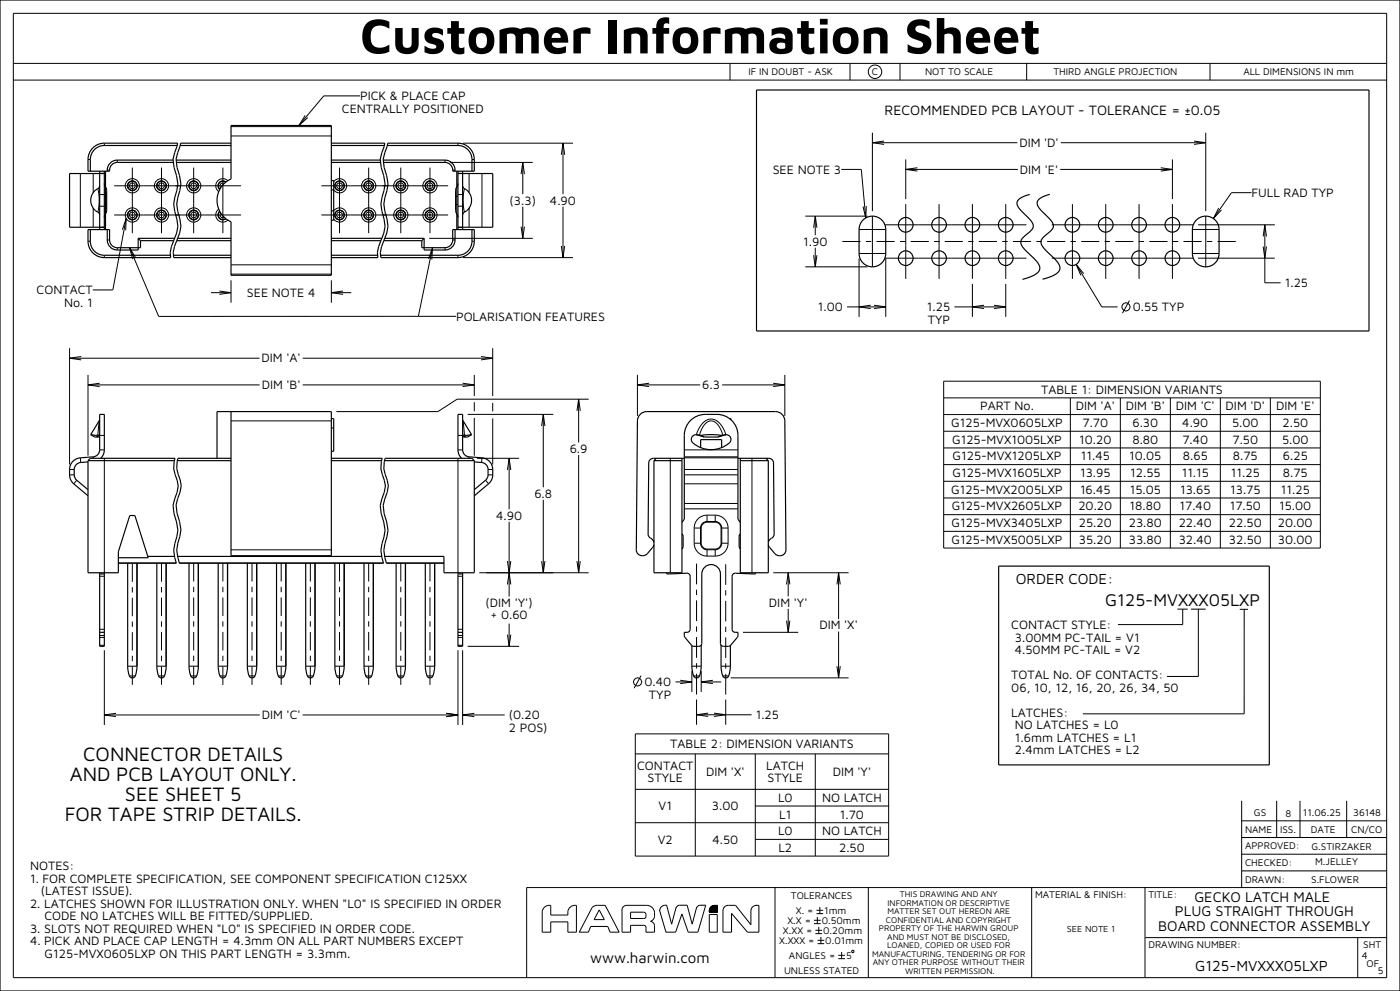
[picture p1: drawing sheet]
<svg xmlns="http://www.w3.org/2000/svg" width="420mm" height="297mm" viewBox="0 0 420 297" stroke-linecap="round" stroke-linejoin="round" font-family="sans-serif">
<g fill="none" stroke="#000" stroke-width=".3">
<path d="M4 4h412v289h-412zM4 19h412M219 19v5M255 19v5M270 19v5M308 19v5M363 19v5M4 24h412M69.3 37.9h30.1M91.5 34.6l-1.8 3 2.6-2.3M108 28.7h-10.9l-7.4 8.9M261.7 39.8v23.5"/>
<path d="M361.7 39.8v23.5M24.1 52v16.1M26.4 47.8h.7M28 52v5.7M29.3 56.5l.4 3.7-.4 3.4M31.3 42.9v.7M31.3 58.8h.7M31.7 56v8.1M32.2 51h.7M35.2 48v.7M38.3 55.3h.1M38.3 56v.1"/>
<path d="M38.4 56.2h.1M38.4 55.1v.1M38.4 56.2v.1M38.4 55.1h.1M38.4 56.3l.1 .1M38.5 56.3h.1M38.5 55h.1M38.5 56.4h.1M38.5 55l-.1 .1M39 54.4h.1M39 56.9h.1M39 54.5h.1"/>
<path d="M39 54.4v.1M39.1 54.4l-.1 .1M39.1 56.9h.1M39.1 54.4h.1M39.1 57h.1M39.2 54.4h-.1M39.3 54.3h.1M39.3 57v.1M40.1 57v.1M40.1 54.3h.1M40.2 54.4h.1M40.3 57h-.1"/>
<path d="M40.3 54.4h.1M40.3 57h.1M40.3 56.9h.1M40.4 56.9h.1M40.4 54.5h.1M40.4 54.4v.1M40.9 55h.1M40.9 56.4h.1M40.9 55l.1 .1M41 56.3l-.1 .1M41 55.1h.1M41 55.1v.1"/>
<path d="M41 56.2v.1M41 56.2h.1M41 56l.1 .1M41.1 55.3h-.1M47.1 55.3h.1M47.1 56v.1M47.1 56.2h.1M47.1 55.1v.1M47.1 56.2v.1M47.1 55.1h.1M47.2 56.3h.1M47.2 55.1h.1"/>
<path d="M47.2 56.3v.1M47.2 55h.1M47.2 56.4h.1M47.2 55v.1M47.7 54.4h.1M47.8 54.5h.1M47.8 56.9h-.1M47.8 56.9h.1M47.8 54.4h.1M47.8 54.4v.1M47.9 57h.1M47.9 54.4h.1"/>
<path d="M48 54.4h-.1M48 54.3h.1M48.1 57l-.1 .1M48.8 57l.1 .1M48.9 54.3h-.1M48.9 54.4h.1M49 57h-.1M49.1 54.4h.1M49.1 56.9h.1M49.1 54.4v.1M49.1 54.5h.1M49.2 56.9h.1"/>
<path d="M49.2 54.4l-.1 .1M49.7 56.4h.1M49.7 55h.1M49.7 55v.1M49.7 56.3v.1M49.7 55.1h.1M49.7 56.3h.1M49.8 55.1h.1M49.8 55.1v.1M49.8 56.2v.1M49.8 56.2h.1M49.8 56v.1"/>
<path d="M49.8 55.3h.1M56.7 55.3h.1M56.8 56l-.1 .1M56.8 56.2h.1M56.8 55.1v.1M56.8 56.2v.1M56.8 55.1h.1M56.9 56.3h.1M56.9 55.1h.1M56.9 55h.1M56.9 56.4h.1M56.9 55v.1"/>
<path d="M57.4 54.4h.1M57.4 54.4v.1M57.4 56.9h.1M57.5 54.4h.1M57.5 54.4l-.1 .1M57.5 57h.1M57.6 54.4h-.1M57.7 54.3h.1M57.7 57v.1M58.5 57v.1M58.5 54.3h.1M58.6 54.4h.1"/>
<path d="M58.7 57h-.1M58.7 54.4h.1M58.7 56.9h.1M58.7 54.4l.1 .1M58.8 54.4v.1M58.8 56.9h.1M58.8 56.9h-.1M58.8 54.4h.1M59.3 56.4h.1M59.3 55h.1M59.3 55l.1 .1M59.4 55.1h.1"/>
<path d="M59.4 56.3h.1M59.4 55.1v.1M59.4 56.2v.1M59.4 56.2h.1M59.5 56v.1M59.5 55.3h.1M65.5 55.3h.1M65.5 56v.1M65.5 56.2h.1M65.5 55.1v.1M65.5 56.2l.1 .1M65.6 55.1h-.1"/>
<path d="M65.6 56.3h.1M65.6 55.1h.1M65.6 55h.1M65.6 56.4h.1M65.6 55v.1M66.1 54.4h.1M66.2 54.5h.1M66.2 54.4v.1M66.2 54.4h.1M66.4 54.4h-.1M66.4 54.3h.1M67.3 54.3h-.1"/>
<path d="M67.3 54.4h.1M67.4 54.4h.1M67.5 54.4h.1M67.5 54.4v.1M67.6 54.4h.1M68.3 54.2a2.13 2.13 0 0 0-3.1 .1 2.13 2.13 0 0 0 .4 3.1M69.3 40.7h30.1M100.1 54.5a2.14 2.14 0 0 1 3.2-.4 2.14 2.14 0 0 1 0 3.2 2.14 2.14 0 0 1-3.2-.4M100.5 55.3h.1M100.5 56v.1M100.5 56.2h.1M100.5 55.1v.1"/>
<path d="M100.5 56.2l.1 .1M100.6 55.1h-.1M100.6 56.3h.1M100.6 55.1h.1M100.6 56.3v.1M100.6 55h.1M100.6 56.4h.1M100.6 55v.1M101.1 54.4h.1M101.2 54.5h.1M101.2 56.9h-.1M101.2 56.9h.1"/>
<path d="M101.2 54.4h.1M101.2 54.4v.1M101.3 57h.1M101.4 54.4h-.1M101.4 54.3h.1M101.5 57l-.1 .1M102.2 57l.1 .1M102.3 54.3h-.1M102.3 54.4h.1M102.4 57h-.1M102.4 54.4h.1M102.5 57h-.1"/>
<path d="M102.5 54.4h.1M102.5 56.9h.1M102.5 54.4v.1M102.5 54.5h.1M102.6 56.9h.1M102.6 54.4l-.1 .1M103.1 55h.1M103.1 56.4h.1M103.1 55v.1M103.1 56.3v.1M103.1 55.1h.1M103.1 56.3h.1"/>
<path d="M103.2 55.1v.1M103.2 56.2v.1M103.2 56v.1M103.2 55.3h.1M109.2 55.3h.1M109.3 56l-.1 .1M109.3 56.2h.1M109.3 55.1v.1M109.3 56.2v.1M109.3 55.1h.1M109.4 55.1h.1M109.4 56.3v.1"/>
<path d="M109.4 56.3h.1M109.4 55h.1M109.4 56.4h.1M109.4 55v.1M109.9 54.4h.1M109.9 54.4v.1M109.9 56.9h.1M110 54.4h.1M110 56.9h.1M110 57h.1M110.1 54.4h-.1M110.2 54.3h.1"/>
<path d="M110.2 57v.1M111 57v.1M111 54.3h.1M111.1 54.4h.1M111.2 57h-.1M111.2 54.4h.1M111.2 56.9h.1M111.2 54.4l.1 .1M111.3 54.4v.1M111.3 56.9h.1M111.3 56.9h-.1M111.3 54.4h.1"/>
<path d="M111.8 55h.1M111.8 56.4h.1M111.8 55l.1 .1M111.9 56.3l-.1 .1M111.9 55.1h.1M111.9 55.1v.1M111.9 56.2v.1M111.9 56.2h.1M112 56v.1M112 55.3h.1M118.9 55.3h.1M118.9 56v.1"/>
<path d="M118.9 56.2h.1M118.9 55.1v.1M118.9 56.2v.1M118.9 55.1h.1M119 56.3h.1M119 55.1h.1M119 56.3v.1M119 55h.1M119 56.4h.1M119 55v.1M119.5 54.4h.1M119.5 56.9h.1"/>
<path d="M119.6 54.5h.1M119.6 56.9h.1M119.6 54.4h.1M119.6 54.4v.1M119.6 57h.2M119.8 54.4h-.2M119.8 54.3h.1M119.9 57l-.1 .1M120.6 57l.1 .1M120.7 54.3h-.1M120.7 54.4h.1M120.8 57h-.1"/>
<path d="M120.8 54.4h.1M120.8 57h.1M120.9 54.4h.1M120.9 56.9h.1M120.9 54.4v.1M120.9 54.5h.1M121 54.4l-.1 .1M121.5 56.4h.1M121.5 55h.1M121.5 55v.1M121.5 55.1h.1M121.5 56.3h.1"/>
<path d="M121.6 55.1v.1M121.6 56.2l-.1 .1M121.6 56.2h.1M121.6 56v.1M121.6 55.3h.1M127.6 55.3h.1M127.6 56v.1M127.7 56.2h.1M127.7 55.1v.1M127.7 56.2v.1M127.7 55.1h.1M127.7 56.3h.1"/>
<path d="M127.7 56.3l.1 .1M127.8 56.3v.1M127.8 55h.1M127.8 56.4h.1M127.8 55l-.1 .1M128.3 54.4h.1M128.3 54.4v.1M128.3 56.9h.1M128.4 54.4l-.1 .1M128.4 56.9h.1M128.4 54.4h.1M128.4 57h.1"/>
<path d="M128.5 54.4h-.1M128.6 54.3h.1M128.6 57v.1M129.4 57v.1M129.4 54.3h.1M129.5 54.4h.1M129.6 57h-.1M129.6 54.4h.1M129.6 56.9h.1M129.6 54.4l.1 .1M129.7 54.5h.1M129.7 56.9h.1"/>
<path d="M129.7 56.9h-.1M129.7 54.4h.1M130.2 55h.1M130.2 56.4h.1M130.2 55v.1M130.2 56.3v.1M130.2 55.1h.1M130.2 56.3h.1M130.3 55.1h.1M130.3 55.1v.1M130.3 56.2v.1M130.3 56.2h.1"/>
<path d="M130.3 56l.1 .1M130.4 55.3h-.1M133.5 48v.7M135 48.7h24.8M135.8 51h.7M136.7 58.8h.7M137 56v8.1M137.4 42.9v.7M138.9 42.9h33M139.3 56.5l-.4 3.4 .4 3.7M140.7 52v5.7M141.6 47.8h.7"/>
<path d="M144.6 52v16.1M156.3 52.2l.5-3.5 .5 3.5M156.8 48.7v9.5M168.4 46.4l.5-3.5 .5 3.5M168.9 42.9v15.3M252.4 50.8h6l1.3 14.5M261.7 42.8h43.5M265.2 42.3l-3.5 .5 3.5 .5M271.7 47.8v11.9M271.7 50.8h33.7M275.2 50.3l-3.5 .5 3.5 .5M318.1 50.8h33.6"/>
<path d="M318.2 42.8h43.5M348.2 50.3l3.5 .5-3.5 .5M351.7 47.8v11.9M358.2 42.3l3.5 .5-3.5 .5M375.4 57.7h-6l-5.4 7.8M26.4 72.3h.7M28 62.4v5.7M31.3 76.5v.7M31.3 61.3h.7M32.2 71.9h.7M35.2 74.2v.7M36.7 68.8l1.1-3.3-.1 3.5"/>
<path d="M37.8 65.5l-3.9 21.4h-6M38.3 64v.1M38.3 64.8h.1M38.4 64.9v.1M38.4 65h.1M38.4 63.8v.2M38.4 65.1h.1M38.4 63.8h.1M38.5 65.1h.1M38.5 63.7h.1M38.5 65.1v.1M38.5 63.7l-.1 .1"/>
<path d="M38.9 74.2l8.7 20.6h89.2M39 63.2h.1M39 65.7h.1M39.1 63.2h-.1M39.1 65.7h.1M39.1 63.2h.1M39.2 63.1h-.1M39.3 63.1h.1M39.3 65.8h.1M40.1 65.8h.1M40.1 63.1h.1M40.2 63.1h.1"/>
<path d="M40.3 63.1h.1M40.3 65.7h-.1M40.3 63.2h.1M40.3 65.7h.1M40.4 63.2h.1M40.4 65.7h.1M40.4 65.7h-.1M40.7 77.3l-1.8-3.1 .9 3.4M40.9 65.1v.1M40.9 63.7l.1 .1M40.9 63.8h.1M40.9 63.7h.1"/>
<path d="M40.9 65.1h.1M41 63.8h.1M41 65.1h-.1M41 65.1h.1M41 63.8v.2M41 65h.1M41 64.9v.1M41 64.8h.1M41.1 64l-.1 .1M47.1 64v.1M47.1 64.8v.2M47.1 63.8v.2"/>
<path d="M47.2 65.1h.1M47.2 63.8h.1M47.2 63.7h.1M47.2 63.7v.1M47.2 65.1v.1M47.7 63.2h.1M47.8 63.2h.1M47.8 65.7h.1M47.8 65.7h-.1M47.9 65.7l.2 .1M47.9 63.1h.1M48 63.1h-.1"/>
<path d="M48 63.1h.1M48.9 63.1h-.1M48.9 63.1h.1M49 65.7l-.2 .1M49.1 63.2h.1M49.1 65.7h.1M49.2 65.7h.1M49.2 63.2h-.1M49.7 63.7v.1M49.7 65.1v.1M49.7 63.7h.1M49.7 65.1h.1"/>
<path d="M49.7 63.8h.1M49.8 63.8v.2M49.8 65h.1M49.8 64.8v.2M49.8 64v.1M56.7 64l.1 .1M56.8 64.8h-.1M56.8 64.9v.1M56.8 65h.1M56.8 63.8v.2M56.9 65.1h.1M56.9 63.8h.1"/>
<path d="M56.9 63.7h.1M56.9 65.1v.1M56.9 63.7v.1M57.4 63.2h.1M57.4 65.7h.1M57.5 63.2h.1M57.5 65.7h.1M57.5 63.2h-.1M57.5 63.1h.1M57.6 63.1h-.1M57.7 63.1h.1M57.7 65.8h.1"/>
<path d="M58.5 65.8h.1M58.5 63.1h.1M58.6 63.1h.1M58.7 65.7h-.1M58.7 63.2h.1M58.7 65.7h.1M58.8 63.2h.1M58.8 65.7h.1M58.8 65.7h-.1M59.3 65.1v.1M59.3 63.7l.1 .1M59.3 63.8h.1"/>
<path d="M59.3 63.7h.1M59.3 65.1h.1M59.4 63.8h.1M59.4 65.1h-.1M59.4 65.1h.1M59.4 63.8v.2M59.4 65h.1M59.4 64.9v.1M59.5 64.8h.1M59.5 64v.1M65.5 64v.1M65.5 64.8h.1"/>
<path d="M65.5 64.9v.1M65.5 65h.1M65.6 63.8l-.1 .2M65.6 65.1h.1M65.6 63.8h.1M65.6 63.7h.1M65.6 62.7a2.13 2.13 0 0 0-.4 3.1 2.13 2.13 0 0 0 3.1 .2M65.6 65.1v.1M65.6 63.7v.1M66.2 65.7h.1M66.2 65.7h-.1M66.3 65.7h.1"/>
<path d="M66.5 65.8h-.1M67.2 65.8h.1M67.5 65.7h-.2M67.5 65.7h.1M67.6 65.7h.1M69.3 79.4h30.1M100.1 63.2a2.14 2.14 0 0 1 3.2-.4 2.14 2.14 0 0 1 0 3.2 2.14 2.14 0 0 1-3.2-.3M100.5 64v.1M100.5 64.8h.1M100.5 64.9v.1M100.6 63.8l-.1 .2M100.6 65.1h.1"/>
<path d="M100.6 63.8h.1M100.6 63.7h.1M100.6 65.1v.1M100.6 63.7v.1M101.1 63.2h.1M101.2 63.2h.1M101.2 65.7h.1M101.2 65.7h-.1M101.3 65.7h.1M101.4 63.1h-.1M101.4 63.1h.1M101.5 65.8h-.1"/>
<path d="M102.3 63.1h-.1M102.3 63.1h.1M102.4 63.1h.1M102.5 65.7l-.3 .1M102.5 63.2h.1M102.5 65.7h.1M102.6 65.7h.1M102.6 63.2h-.1M103.1 63.7v.1M103.1 65.1v.1M103.1 63.7h.1M103.1 65.1h.1"/>
<path d="M103.1 63.8h.1M103.2 63.8v.2M103.2 64.8v.2M103.2 64v.1M109.2 64l.1 .1M109.3 64.8h-.1M109.3 64.9v.1M109.3 65h.1M109.3 63.8v.2M109.4 65.1h.1M109.4 63.8h.1M109.4 63.7h.1"/>
<path d="M109.4 65.1v.1M109.4 63.7v.1M109.9 63.2h.1M109.9 65.7h.1M110 63.2h.1M110 65.7h.1M110 63.2h-.1M110 63.1h.1M110.1 63.1h-.1M110.2 63.1h.1M110.2 65.8h.1M111 65.8h.1"/>
<path d="M111 63.1h.1M111.1 63.1h.1M111.2 65.7h-.1M111.2 63.2h.1M111.2 65.7h.1M111.3 63.2h.1M111.3 65.7h.1M111.3 65.7h-.1M111.8 65.1v.1M111.8 63.7l.1 .1M111.8 63.8h.1M111.8 63.7h.1"/>
<path d="M111.8 65.1h.1M111.9 63.8h.1M111.9 65.1h-.1M111.9 65.1h.1M111.9 63.8v.2M111.9 65h.1M111.9 64.9v.1M112 64.8h.1M112 64v.1M118.9 64v.1M118.9 64.8h.1M118.9 64.9v.1"/>
<path d="M118.9 65h.1M119 65.1h.1M119 63.7h.1M119 65.1v.1M119 63.7l-.1 .3M119.5 63.2h.1M119.6 65.7h.1M119.6 63.2h.1M119.6 65.7h.2M119.8 63.1h-.2M119.8 63.1h.1M119.9 65.8h-.1"/>
<path d="M120.7 63.1h-.1M120.7 63.1h.1M120.8 63.1h.1M120.9 63.2h.1M120.9 65.7l-.3 .1M120.9 65.7h.1M121 63.2h-.1M121.5 65.1v.1M121.5 63.7v.1M121.5 63.8h.1M121.5 63.7h.1M121.5 65.1h.1"/>
<path d="M121.5 63.8l.1 .2M121.6 65h-.1M121.6 64.8v.2M121.6 64v.1M127.6 64v.1M127.6 64.8l.1 .2M127.7 65h.1M127.7 63.8v.2M127.7 65.1h.1M127.7 63.8h.1M127.8 65.1h.1M127.8 63.7h.1"/>
<path d="M127.8 65.1v.1M127.8 63.7v.1M127.8 63.7l-.1 .1M128.3 63.2h.1M128.3 65.7h.1M128.4 65.7l.2 .1M128.4 63.2h-.1M128.4 63.1h.1M128.5 63.1h-.1M128.6 77.6l1.2-3.4-.3 3.6M128.6 63.1h.1M128.7 71.4h31.1"/>
<path d="M129.4 65.8h.1M129.4 63.1h.1M129.5 63.1h.1M129.6 65.7h-.1M129.6 63.2h.1M129.6 65.7h.1M129.7 63.2h.1M129.7 65.7h.1M129.7 65.7h-.1M129.8 74.2l-4.3 20.6M130.2 65.1v.1M130.2 63.7v.1"/>
<path d="M130.2 63.8h.1M130.2 63.7h.1M130.2 65.1h.1M130.3 63.8v.2M130.3 65h.1M130.3 64.9v.1M130.3 64.8h.1M130.4 64l-.1 .1M133.5 74.2v.7M135.8 71.9h.7M136.7 61.3h.7M137.4 76.5v.7"/>
<path d="M138.9 77.2h33M140.7 62.4v5.7M141.6 72.3h.7M156.3 67.9l.5 3.5 .5-3.5M156.8 61.9v9.5M168.4 73.7l.5 3.5 .5-3.5M168.9 61.9v15.3M241.6 80h18.6M241.6 64.8h18.6M244.1 68.3l.5-3.5 .5 3.5M244.1 76.5l.5 3.5 .5-3.5M244.6 64.8v5.7"/>
<path d="M244.6 74.2v5.8M257.7 77.5v17.5M259.9 61.8l-.2 3.5-.8-3.4M265.5 77.4h42.4M265.5 67.4h42.4M265.7 77.5v17.5M271.7 61.2v22.4M281.7 61.2v22.4M291.7 61.2v22.4M301.7 61.2v22.4M315.5 77.4h42.4M315.5 67.4h42.4"/>
<path d="M321.7 61.2v22.4M322.9 79.3l7.6 12.7h4.8M331.7 61.2v22.4M341.7 61.2v22.4M351.7 61.2v22.4M359.4 77.4h23M359.4 67.4h23M365.6 62.3l-1.6 3.2 2.4-2.6M378.9 70.9l.5-3.5 .5 3.5M378.9 73.9l.5 3.5 .5-3.5M379.4 67.4v17.4h4.8M63.3 87.7h6"/>
<path d="M65.8 87.2l3.5 .5-3.5 .5M69.3 82.2h30.1M69.3 84v6.7M99.4 87.7h6M99.4 84v6.7M102.9 87.2l-3.5 .5 3.5 .5M254.1 92h11.6M261.2 91.5l-3.5 .5 3.5 .5M262.2 91.5l3.5 .5-3.5 .5M286.3 92h15.4M291.7 85.1v9.9M295.2 91.5l-3.5 .5 3.5 .5"/>
<path d="M298.2 91.5l3.5 .5-3.5 .5M301.7 85.1v9.9M325.1 82l-2.2-2.7 1.3 3.2M338.8 90.1l-2.1 3.7M20.9 104.4v34.8M20.9 107.4h57M24.4 106.9l-3.5 .5 3.5 .5M26.4 112.4v24.2M26.4 115.4h51.5M29.9 114.9l-3.5 .5 3.5 .5M90.8 115.4h51.5M90.8 107.4h57"/>
<path d="M138.8 114.9l3.5 .5-3.5 .5M142.3 112.4v6.3M144.3 106.9l3.5 .5-3.5 .5M147.8 104.4v14.3M173.6 119.6v13M176.6 119.6h-39.5l-5.7 3.8h-30.5M191.2 115.4h18.8M191.2 112.4v12.2M194.7 114.9l-3.5 .5 3.5 .5M216.6 115.4h18.8M231.9 114.9l3.5 .5-3.5 .5M235.4 112.4v12.2"/>
<path d="M283.1 114.2h113v50h-113zM283.1 119.2h113M321.1 119.2v45M336.1 119.2v45M351.1 119.2v45M366.1 119.2v45M381.1 119.2v45M24.1 137.2l.1 1.4M28 136.9v.5M29.7 126.1l-.4 4.3M29.9 134.8h1.4M31.3 137.4v34.3"/>
<path d="M69.3 126.1h30.1M99.4 128.3h.7M137.4 134.8h1.4M137.4 137.4v34.3M138.9 126.1l.4 4.3M140.3 124.2h25.7M140.7 136.9v.5M142.3 120.5v2.8M142.3 125.2v11.4M143.1 137.4h12.6M144.6 137.2l-.1 1.4M147.8 120.7v2.6"/>
<path d="M147.8 125.4v13.8M152.7 137.4v15.2M162.5 127.7l.5-3.5 .5 3.5M163 124.2v21.8M173.1 123.1l.5-3.5 .5 3.5M173.6 136.4v35.3M201.1 137.4v34.3M205.3 134.8h16.1M205.3 137.2h16.1M205.3 136.9h16.1M208.9 130.3a5.8 5.8 0 0 1 4.2-4.7 4.8 4.8 0 0 1 4.4 3.8l.3 .9M209 130.3l.2 .1"/>
<path d="M209.8 130.4a5.1 5.1 0 0 1 3.2-4.2 3.5 3.5 0 0 1 3.4 2.8l.5 1.4M217.6 130.3l-.1 .1M225.6 137.4v34.3M283.1 124.2h113M283.1 129.2h113M283.1 134.2h113M283.1 139.2h113M20.9 142.3h1.4M20.9 140.7h1.4M23 143.9l-.9 1.1M145.7 143.9l.9 1.1M146.4 142.3h1.4"/>
<path d="M146.4 140.7h1.4M152.2 140.9l.5-3.5 .5 3.5M152.7 156.4v22.4M163 149.8v21.9M205.3 142.3h16.1M205.3 140.7h16.1M205.3 152.5h16.1M205.3 150.9h16.1M205.3 145h16.1M208.3 158.2v4.6M208.3 158.2h2.1M210.4 158.2v4.6"/>
<path d="M210.7 156.9l.4-.3a7 7 0 0 1 4-.2 1.96 1.96 0 0 1 1.4 1.8v4.6a1.96 1.96 0 0 1-1.9 2h-2.5a1.96 1.96 0 0 1-1.9-2v-4.6zM212.1 154.4a3.9 3.9 0 0 0-3.8 3.8M212.1 156.5a1.75 1.75 0 0 0-1.7 1.7M212.1 154.4v2.1M212.1 156.5h2.5M212.1 154.4h2.5M214.6 154.4a3.9 3.9 0 0 1 3.8 3.8M214.6 156.5a1.75 1.75 0 0 1 1.7 1.7M214.6 154.4v2.1M216.3 158.2v4.6M216.3 158.2h2.1M218.4 158.2v4.6"/>
<path d="M283.1 144.2h113M283.1 149.2h113M283.1 154.2h113M283.1 159.2h113M35.5 168.7h17.4M53.8 168.7h61.2M69.3 164.8h30.1M115.9 168.7h17.3M143.8 171.7h32.8M152.2 168.2l.5 3.5 .5-3.5M152.2 175.2l.5-3.5 .5 3.5M162.5 168.2l.5 3.5 .5-3.5"/>
<path d="M173.1 168.2l.5 3.5 .5-3.5M208.3 162.8a3.9 3.9 0 0 0 3.8 3.9M208.3 162.8h2.1M210.4 162.8a1.75 1.75 0 0 0 1.7 1.7M212.1 166.7h2.5M212.1 164.5v2.2M212.1 164.5h2.5M214.6 164.5v2.2M216.3 162.8a1.75 1.75 0 0 1-1.7 1.7M216.3 162.8h2.1M218.4 162.8a3.9 3.9 0 0 1-3.8 3.9M232 171.7h22.6"/>
<path d="M236 175.2l.5-3.5 .5 3.5M236.5 171.7v7M251.1 175.2l.5-3.5 .5 3.5M251.6 171.7v13.8M31.3 194.9v22.4M137.4 194.9v22.4M138.8 194.9v22.4M140.3 193.7h15.4M152.2 190.2l.5 3.5 .5-3.5M152.7 186.9v6.8M222.9 189.5h16.6M236 186l.5 3.5 .5-3.5"/>
<path d="M236.5 182.5v7M251.1 199.7l.5 3.5 .5-3.5M251.6 189.3v13.9M353.2 182.6h3.1M354.8 182.6v4.6h-19.4M357.3 182.6h4.4M359.5 182.6v20.1h-9.4M371.9 182.6h2.5M373.3 182.6l-.1 31.3h-48.3M31.3 214.3h46.6M34.8 213.8l-3.5 .5 3.5 .5M90.8 214.3h46.6"/>
<path d="M133.9 213.8l3.5 .5-3.5 .5M138.8 214.3h12.6M142.3 213.8l-3.5 .5 3.5 .5M190.6 219.9h76v36.7h-76zM192.3 202.5l-2.1 3.7M202.7 204.4h4.9M204.1 203.9l3.5 .5-3.5 .5M207.6 201.2v6.2M209 214.2h16.5M209 209.7v7.5M210.4 201.2v6.2M210.4 204.4h6"/>
<path d="M212.5 213.7l-3.5 .5 3.5 .5M213.9 203.9l-3.5 .5 3.5 .5M214.2 213.7l3.5 .5-3.5 .5M217.7 209.7v7.5M219.2 203.2h35.4M190.6 225.9h76M190.6 236.6h76M208.6 225.9v30.7M226.6 225.9v30.7M244.6 225.9v30.7M190.6 246.6h76M226.6 241.6h40"/>
<path d="M226.6 251.6h40M372.5 240v26M372.5 256h43.5M372.5 251h43.5M372.5 246h43.5M383 240v11M390 240v11M404 240v11M163.3 271.9l.9-.5 1-.1v2.9h5.2a2.3 2.3 0 0 1 2.5-2.9v8.1h-2.5v-3.1h-5.2v3.1h-2.5v-6.2zM177.6 272l1.3-.7h2.7l4.2 8.1h-2.8l-.7-1.7h-5.1l-.7 1.7h-2.7zM179.8 272.7l1.5 2.9h-3.1zM187 271.7l.8-.4h6.2a2.58 2.58 0 0 1 2.3 2 2.58 2.58 0 0 1-1.1 2.8l.6 .3 .5 .6 .1 2.4h-2.6v-1.7l-.6-.4h-4v2.1h-2.6v-6.7z"/>
<path d="M189.2 273.4l4.2 .1 .4 .4v.9l-.5 .4-4.1 .1zM202.8 272l-1.3 5-1.5-5.7-1.4 .3-.5 .6-.2 .8M209 272l-1.3 5-1.6-5.7h-2.3l-.6 .3-.4 .5M209 272.1l.6-.7 2.1-.1-2.3 8.1h-2.9l-1.9-5.5-1.9 5.5h-2.9l-1.9-6.5M212.8 274.1h2.4v5.3h-2.4zM212.8 273.4h2.4M213.6 271.6l-.6 .6M213.8 271.5l-.9 .9M214 271.4l-1.2 1.2M214.2 271.4l-1.4 1.3M214.3 271.3l-1.5 1.5M214.4 271.3l-1.6 1.7"/>
<path d="M214.5 271.3l-1.7 1.8M214.6 271.3l-1.8 1.9M214.7 271.3l-1.9 2M214.8 271.3a1.77 1.77 0 0 0-2 2.1M214.8 271.3h.4M214.8 271.3l-2 2.1M214.9 271.3l-2.1 2.1M215 271.3l-2.1 2.1M215.1 271.3l-2.1 2.1M215.2 271.3v2.1M215.2 271.3l-2.1 2.1M215.2 271.4l-2 2"/>
<path d="M215.2 271.5l-1.9 1.9M215.2 271.6l-1.8 1.8M215.2 271.7l-1.7 1.7M215.2 271.8l-1.6 1.6M215.2 272l-1.4 1.4M215.2 272.1l-1.3 1.3M215.2 272.2l-1.2 1.2M215.2 272.3l-1.1 1.1M215.2 272.4l-1 1M215.2 272.5l-.9 .9M215.2 272.6l-.8 .8M215.2 272.7l-.7 .7"/>
<path d="M215.2 272.8l-.6 .6M215.2 272.9l-.5 .5M215.2 273l-.4 .4M215.2 273.1l-.3 .3M215.2 273.2l-.2 .2M215.2 273.3l-.1 .1M226.8 271.3h.9v8.1h-3.5l-4.7-5.7v5.7h-2.6v-6.4a1.59 1.59 0 0 1 1.6-1.7h2.2l4.6 5.8v-4.1a1.69 1.69 0 0 1 1.7-1.7M232.5 266v27M244.2 275.8h2M244.2 276.8h2M244.6 278.8h2M244.6 279.8h2"/>
<path d="M244.9 272.8h2M244.9 273.8h2M245.2 274.8v2M245.6 277.8v2M245.9 271.8v2M260.5 266v27M309.5 266v27M343.5 266v27M372.5 261h43.5M416 266h-258v27M245.3 281.8h2M245.3 282.8h2"/>
<path d="M246.3 280.8v2M251.5 286.3h2M251.5 287.3h2M252.5 285.3v2M255.7 284.8l.5 .2-.2 .5-.5-.2zM343.6 281h72.4M407.3 281v12"/>
<circle cx="262.5" cy="21.5" r="2.02"/>
<circle cx="39.7" cy="55.7" r="2.14"/>
<circle cx="48.4" cy="55.7" r="2.14"/>
<circle cx="58.1" cy="55.7" r="2.14"/>
<circle cx="110.6" cy="55.7" r="2.14"/>
<circle cx="120.2" cy="55.7" r="2.14"/>
<circle cx="129" cy="55.7" r="2.14"/>
<circle cx="39.7" cy="64.4" r="2.14"/>
<circle cx="48.4" cy="64.4" r="2.14"/>
<circle cx="58.1" cy="64.4" r="2.14"/>
<circle cx="110.6" cy="64.4" r="2.14"/>
<circle cx="120.2" cy="64.4" r="2.14"/>
<circle cx="129" cy="64.4" r="2.14"/>
<circle cx="337.8" cy="92" r="1.23"/>
<circle cx="191.3" cy="204.4" r="1.23"/>
</g>
<g fill="none" stroke="#000" stroke-width=".35">
<path d="M0 0h420v297h-420zM227 27h183.7v72.2h-183.7zM24.1 52h-3.2v16.1h3.2M29.9 55.8l-.4 .7a4.1 4.1 0 0 0-2.3 3.8 4.1 4.1 0 0 0 2.5 3.6l.2 .5M29.9 51.3v.7M31.3 55l.4 1M31.3 51.3v.7h-3.3M31.6 51.3v4.7M31.7 56l.3 1.1v5.9l-.3 1.1M38.3 55.3h.1M38.3 56v.1M39.3 54.3h.1"/>
<path d="M39.4 57l-.1 .1M40 57l.1 .1M40.1 54.3h-.1M41.1 56v.1M41.1 55.3h.1M47.1 55.3h.1M47.1 56v.1M48.1 54.3h.1M48.1 57v.1M48.8 57v.1M48.8 54.3h.1M49.8 56v.1"/>
<path d="M49.8 55.3h.1M52 48h-16.8a3 3 0 0 0-3 3.3M52 48.7h-16.8a2.34 2.34 0 0 0-2.3 2.6h-6.5a9.1 9.1 0 0 1 .7-6 4.9 4.9 0 0 1 4.2-2.4h22l-.2 .9a9.1 9.1 0 0 0-.1 8.8l.4 2.5-.4 2a10.1 10.1 0 0 0 0 8.5l.4 2.2-.4 2-1.6 4.1-.3 1.7 .1 1.6h-19.9a4.9 4.9 0 0 1-4.9-4.9v-3.5h6.5v3.1a2.31 2.31 0 0 0 2.3 2.3h6.9v-2.1M52.9 48h16.4M52.9 48.7h16.4M53.2 43.6h-21.9a4.2 4.2 0 0 0-4.2 4.2v3.5M54.1 43.6h15.2M56.7 55.3h.1M56.8 56l-.1 .1M57.7 54.3h.1M57.8 57l-.1 .1M58.5 57v.1"/>
<path d="M58.5 54.3h.1M59.5 56v.1M59.5 55.3h.1M65.5 55.3h.1M65.5 56v.1M66.5 54.3h.1M67.2 54.3h.1M67.8 54.6a1.44 1.44 0 0 0-2 .2 1.44 1.44 0 0 0 .1 2M69.3 40.7v-3.1h30.1v44.9h-30.1v-3.1M69.3 42.9h-15.1l-.2 .9a9.1 9.1 0 0 0-.1 8.8l.4 2.5-.4 2a10.1 10.1 0 0 0 .1 8.5l.3 2.2-.4 2-1.6 4.1-.3 1.7 .1 1.6h17.2M99.4 54.1h.7v11.9h-.7M99.4 42.9h16l-.1 .9a9.1 9.1 0 0 0-.2 8.9l.4 2.4-.3 2a10.1 10.1 0 0 0 0 8.5l.3 2.2-.3 2-1.6 4.1-.4 1.7 .2 1.6h-14"/>
<path d="M99.4 48.7h14.8M99.4 48h14.7M99.4 43.6h15.9M99.4 56.9h.7M100.5 55.3h.1M100.5 56v.1M101.5 54.3h.1M101.5 57v.1M102.2 57v.1M102.2 54.3h.1M103.2 56v.1M103.2 55.3h.1"/>
<path d="M109.2 55.3h.1M109.3 56l-.1 .1M110.2 54.3h.1M110.3 57l-.1 .1M111 57v.1M111 54.3h.1M112 56v.1M112 55.3h.1M115 48h18.5a3 3 0 0 1 3 3.3M115.1 48.7h18.4a2.34 2.34 0 0 1 2.3 2.6h6.5a9.1 9.1 0 0 0-.7-6 4.9 4.9 0 0 0-4.2-2.4h-21.1l-.1 .9a9.1 9.1 0 0 0-.2 8.9l.4 2.4-.3 2a10.1 10.1 0 0 0 0 8.5l.3 2.2-.4 2-1.5 4.1-.4 1.7 .2 1.6h23.1a4.9 4.9 0 0 0 4.9-4.9v-3.5h-6.5v3.1a2.31 2.31 0 0 1-2.3 2.3h-7v-2.1M116.2 43.6h21.2a4.2 4.2 0 0 1 4.2 4.2v3.5M118.9 55.3h.1"/>
<path d="M118.9 56v.1M119.9 54.3h.1M119.9 57v.1M120.6 57v.1M120.6 54.3h.1M121.6 56v.1M121.6 55.3h.1M127.6 55.3h.1M127.6 56v.1M128.6 54.3h.1M128.6 57v.1M129.3 57l.1 .1"/>
<path d="M129.4 54.3h-.1M130.3 56l.1 .1M130.4 55.3h-.1M137 56l-.3 1.1v5.9l.3 1.1M137 51.3v4.7M137.4 55l-.4 1M137.4 51.3v.7h3.3M138.8 51.3v.7M138.8 55.8l.4 .6a4.1 4.1 0 0 1 2.2 3.9 4.1 4.1 0 0 1-2.4 3.6l-.2 .5M144.6 52h3.2v16.1h-3.2M308.9 58.3l-2 .7a2 2 0 0 0-1.6 2.7l.8 1.2 2.9 2.9a2.16 2.16 0 0 1-.2 3.7l-1.1 1a2.34 2.34 0 0 0-.4 4.1l3.4 3.4a2.46 2.46 0 0 1 .8 3.5l-1.8 1.2-3 1M314.9 58.2l-1.9 .7a2 2 0 0 0-1.7 2.7l.9 1.3 2.8 2.9a2.16 2.16 0 0 1-.1 3.7l-1.2 1a2.34 2.34 0 0 0-.4 4.1l3.5 3.4a2.46 2.46 0 0 1 .8 3.4l-1.9 1.3-2.9 1"/>
<path d="M27.1 68.8a8.5 8.5 0 0 0 .6 5.6 4.2 4.2 0 0 0 3.6 2.1h19.8M28 68.1h1.9v.7M29.9 68.1h1.4M31.3 68.1v.7M31.6 64.1v4.7M31.7 64.1l-.4 1M32.2 68.8a6 6 0 0 0 .6 5 3 3 0 0 0 2.4 1.1h6.2v-3.5M38.3 64v.1M38.3 64.8h.1M39.3 63l.1 .1M39.4 65.8h-.1M40 65.8h.1"/>
<path d="M40.1 63l-.1 .1M41.1 64.8h.1M41.1 64v.1M41.4 71.4h11M41.4 71.4l.7 .7M42.1 72.1h10M47.1 64v.1M47.1 64.8h.1M48.1 63v.1M48.1 65.8h.1M48.8 65.8h.1M48.8 63v.1"/>
<path d="M49.8 64.8h.1M49.8 64v.1M52.1 76.5h17.2M53 72.1h16.3M53.3 71.4h16M56.7 64l.1 .1M56.8 64.8h-.1M57.7 63l.1 .1M57.8 65.8h-.1M58.5 65.8h.1M58.5 63v.1M59.5 64.8h.1"/>
<path d="M59.5 64v.1M65.5 64v.1M65.5 64.8h.1M65.9 63.3a1.44 1.44 0 0 0-.1 2 1.44 1.44 0 0 0 2 .2M66.5 65.8h.1M67.2 65.8h.1M99.4 76.5h13.9M99.4 72.1h14.9M99.4 71.4h15.1M99.4 63.2h.7M100.5 64v.1M100.5 64.8h.1"/>
<path d="M101.5 63v.1M101.5 65.8h.1M102.2 65.8h.1M102.2 63v.1M103.2 64.8h.1M103.2 64v.1M109.2 64l.1 .1M109.3 64.8h-.1M110.2 63l.1 .1M110.3 65.8h-.1M111 65.8h.1M111 63v.1"/>
<path d="M112 64.8h.1M112 64v.1M115.2 72.1h11.3M115.4 71.4h11.8M118.9 64v.1M118.9 64.8h.1M119.9 63v.1M119.9 65.8h.1M120.6 65.8h.1M120.6 63v.1M121.6 64.8h.1M121.6 64v.1"/>
<path d="M127.2 71.4l-.7 .7M127.6 64v.1M127.6 64.8h.1M128.6 63v.1M128.6 65.8h.1M129.3 65.8h.1M129.4 63l-.1 .1M130.3 64.8h.1M130.4 64l-.1 .1M136.5 68.8a6 6 0 0 1-.6 5 3 3 0 0 1-2.4 1.1h-6.3v-3.5M137 64.1l.4 1M137 64.1v4.7"/>
<path d="M137.4 68.1h1.4M137.4 68.1v.7M140.7 68.1h-1.9v.7M141.6 68.8a8.5 8.5 0 0 1-.6 5.6 4.2 4.2 0 0 1-3.6 2.1h-23.2M258.9 65.9a4 4 0 0 1 4.4-.8 4 4 0 0 1 2.4 3.7v7.2a4 4 0 0 1-4 4 4 4 0 0 1-4-4v-7.2a4 4 0 0 1 1.2-2.9zM358.9 65.9a4 4 0 0 1 4.4-.8 4 4 0 0 1 2.4 3.7v7.2a4 4 0 0 1-4 4 4 4 0 0 1-4-4v-7.2a4 4 0 0 1 1.2-2.9zM24.1 137.2a3.5 3.5 0 0 0-3.2 3.5M24.2 138.6a2.1 2.1 0 0 0-1.9 2.1M26.4 138.1h25.9M26.4 138.1l.7-.7h25.4a8.2 8.2 0 0 0 .7 6.6l.3 1.7-.4 1.9a9.1 9.1 0 0 0-.1 8.8l.4 2.5-.4 2a9.6 9.6 0 0 0-.1 7.9h-17.4M26.4 138.1v33.6h9.1v-6.3l3.4-10.9h1.6l4 12.6h-9M27.2 130.3l1.2 .7h1.1"/>
<path d="M27.2 130.3l1.5 .2M28.7 130.5l.8 .5M29.3 130.4l.6 .4M29.9 125.9l-2.7 4.3M29.9 130.3l-1.2 .2M29.9 130.9l-.4 .1M29.9 134.8a2.1 2.1 0 0 1-1.9 2.1M31.3 134.8l-.3 1.4-.8 1.2M53.2 138.1h16.1M69.3 137.4h-15.9a8.2 8.2 0 0 0 .7 6.5l.3 1.7-.4 1.9a9.1 9.1 0 0 0-.1 8.8l.4 2.5-.4 2a9.7 9.7 0 0 0-.1 8h61.2a9.6 9.6 0 0 1 .2-7.9l.3-2-.4-2.5a9.1 9.1 0 0 1 .2-8.8l.3-1.9-.3-1.7a8.2 8.2 0 0 1-.6-6.6h-15.3M69.3 123.4h30.1v43.1h-30.1zM99.4 125.5h.7v9.8h-.7"/>
<path d="M99.4 138.1h15.1M115.4 138.1h26.9M137.4 134.8l.3 1.4 .8 1.2M138.8 130.9l.4 .1M138.8 134.8a2.1 2.1 0 0 0 1.9 2.1M138.8 130.3l1.2 .2M138.8 125.9l2.7 4.3M139.3 130.4l-.5 .4M140 130.5l-.8 .5M141.5 130.3l-1.2 .7h-1.1M141.5 130.3l-1.5 .2M142.3 138.1v33.6h-9.1v-4.9h-17.8"/>
<path d="M142.3 138.1l-.7-.7h-26.1a8.2 8.2 0 0 0 .7 6.6l.3 1.7-.3 1.9a9.1 9.1 0 0 0-.2 8.8l.4 2.5-.3 2a9.6 9.6 0 0 0-.2 7.9h17.3M142.3 138.1h.1M144.5 138.6a2.1 2.1 0 0 1 1.9 2.1M144.6 137.2a3.5 3.5 0 0 1 3.2 3.5M196.2 138.1h8.4M196.9 137.4l-.7 .7M204.6 137.4v34.3h-8.4v-33.6M205.3 137.4h-9.3a1.4 1.4 0 0 0-1.4 1.3l-.2 21.4 .2 .7 1.3 1 .3 .7M205.3 134.8v2.1M205.3 137.2v3.5M208.9 130.3l1.9 .5M209.8 130.4l1.4 .6"/>
<path d="M209.8 130.4h-.1a1.48 1.48 0 0 0-2 .4 1.48 1.48 0 0 0 .2 1.9 8.1 8.1 0 0 0 11.3-.5 1.58 1.58 0 0 0-.6-1.7 1.58 1.58 0 0 0-1.7-.1M209.8 130.4l.4 .1M210.2 134.1v-2.3h6.3v2.3M210.2 130.5l1.1 .5h4.1l1.1-.5M210.2 130.5a20.2 20.2 0 0 1 6.3 0M216.9 130.4l-1.4 .6M216.9 130.4l-.4 .1M217.7 130.3l-1.8 .5M218.9 125.5h.4v.3M221.4 137.4h9.3a1.4 1.4 0 0 1 1.4 1.3l.1 21.4-.2 .7-1.2 1-.3 .7M221.4 134.8v2.1M221.4 137.2v3.5"/>
<path d="M222.1 137.4v34.3h8.4v-33.6M222.1 138.1h8.4M229.8 137.4l.7 .7M20.9 142.3l.3 1.5 .9 1.2M22.3 142.3l.3 1.1 .4 .5M146.4 142.3l-.1 .7-.6 .9M147.8 142.3l-.3 1.5-.9 1.2M205.3 155.6l-.7 1M205.3 155.6h.1M205.3 142.3v2.7M205.3 150.9v1.6M221.4 142.3v2.7"/>
<path d="M221.4 150.9v1.6M221.4 155.6h.1M221.4 155.6l.7 1M41.1 168.8v30.9M44.3 166.8h8.1M49.8 168.8v30.9M53.3 166.8h61.2M59.5 168.8v30.9M68.3 168.8v30.9M77 168.8v30.9M85.8 168.8v30.9M94.5 168.8v30.9"/>
<path d="M103.3 168.8v30.9M112 168.8v30.9M121.6 168.8v30.9M130.4 168.8v30.9M196.2 163.3l-.4 .7-1.6 1.9a1.89 1.89 0 0 1-2 .6 1.89 1.89 0 0 1-1.3-1.7l.3-38.7a2.8 2.8 0 0 1 2.8-2.7h38.6a2.8 2.8 0 0 1 2.8 2.7l.4 38.7a1.88 1.88 0 0 1-1.3 1.7 1.88 1.88 0 0 1-2-.6l-1.6-1.9-.4-.7M299.6 169.7h81.2v59.5h-81.2z"/>
<circle cx="39.7" cy="55.7" r="1.44"/>
<circle cx="48.4" cy="55.7" r="1.44"/>
<circle cx="58.1" cy="55.7" r="1.44"/>
<circle cx="101.9" cy="55.7" r="1.44"/>
<circle cx="110.6" cy="55.7" r="1.44"/>
<circle cx="120.2" cy="55.7" r="1.44"/>
<circle cx="129" cy="55.7" r="1.44"/>
<circle cx="39.7" cy="64.4" r="1.44"/>
<circle cx="48.4" cy="64.4" r="1.44"/>
<circle cx="58.1" cy="64.4" r="1.44"/>
<circle cx="101.9" cy="64.4" r="1.44"/>
<circle cx="110.6" cy="64.4" r="1.44"/>
<circle cx="120.2" cy="64.4" r="1.44"/>
<circle cx="129" cy="64.4" r="1.44"/>
<circle cx="271.7" cy="77.4" r="2.2"/>
<circle cx="271.7" cy="67.4" r="2.2"/>
<circle cx="281.7" cy="67.4" r="2.2"/>
<circle cx="281.7" cy="77.4" r="2.2"/>
<circle cx="291.7" cy="67.4" r="2.2"/>
<circle cx="291.7" cy="77.4" r="2.2"/>
<circle cx="301.7" cy="67.4" r="2.2"/>
<circle cx="301.7" cy="77.4" r="2.2"/>
<circle cx="321.7" cy="67.4" r="2.2"/>
<circle cx="321.7" cy="77.4" r="2.2"/>
<circle cx="331.7" cy="77.4" r="2.2"/>
<circle cx="331.7" cy="67.4" r="2.2"/>
<circle cx="341.7" cy="77.4" r="2.2"/>
<circle cx="341.7" cy="67.4" r="2.2"/>
<circle cx="351.7" cy="77.4" r="2.2"/>
<circle cx="351.7" cy="67.4" r="2.2"/>
</g>
<!-- layer: 02___PRT_ALL_AXES -->
<g fill="none" stroke="#000" stroke-width=".35">
<path d="M24.1 52h3.9M29.9 52h1.4v16.1h-1.4zM67.7 54.6a1.4 1.4 0 0 0-1.9 .2 1.4 1.4 0 0 0 .1 1.9M69.3 40.7v12.9a7 7 0 0 0-4.2 6.5 7 7 0 0 0 4.2 6.4v12.9M137.4 52h1.4v16.1h-1.4zM140.7 52h3.9M24.1 68.1h3.9M65.9 63.4a1.4 1.4 0 0 0-.1 1.9 1.4 1.4 0 0 0 1.9 .2M140.7 68.1h3.9M26.4 138.4l-2.2 .2M28 136.9l-3.9 .3M29.9 134.8v-10.6h1.4v10.6"/>
<path d="M69.3 123.4h-4.2v14M137.4 134.8v-10.6h1.4v10.6M140.7 136.9l3.9 .3M142.3 138.4l2.2 .2M205.3 134.8v-4.3a6.3 6.3 0 0 1 6.3-6.3 9.9 9.9 0 0 1 7.2 1.2 6.3 6.3 0 0 1 2.6 5.1v4.3M205.3 136.9v.3M221.4 136.9v.3M20.9 140.7v1.6M22.1 145l4.3 3.6M22.3 140.7v1.6M23 143.9l3.4 2.9M145.7 143.9l-3.4 2.9"/>
<path d="M146.4 140.7v1.6M146.6 145l-4.3 3.6M147.8 140.7v1.6M205.3 140.7v1.6M205.3 145v5.9M205.3 152.5v3.1M221.4 140.7v1.6M221.4 145v5.9M221.4 152.5v3.1M29.9 171.7v22h1.4v-22M29.9 172h1.4M38.3 168.8v30.9a5.8 5.8 0 0 0 .8 3.3 1.04 1.04 0 0 0 1.6-.9l.4-2.4v-30.9"/>
<path d="M47 168.8v30.9a5.8 5.8 0 0 0 .9 3.3 1.04 1.04 0 0 0 1.6-.9l.3-2.4v-30.9M56.7 168.8v30.9a5.8 5.8 0 0 0 .8 3.3 1.04 1.04 0 0 0 1.6-.9l.4-2.4v-30.9M65.5 168.8v30.9a5.8 5.8 0 0 0 .8 3.3 1.04 1.04 0 0 0 1.6-.9l.4-2.4v-30.9M74.2 168.8v30.9a5.8 5.8 0 0 0 .8 3.3 1.04 1.04 0 0 0 1.6-.9l.4-2.4v-30.9M83 168.8v30.9a5.8 5.8 0 0 0 .8 3.3 1.04 1.04 0 0 0 1.6-.9l.4-2.4v-30.9M91.7 168.8v30.9a5.8 5.8 0 0 0 .8 3.3 1.04 1.04 0 0 0 1.6-.9l.4-2.4v-30.9M100.5 168.8v30.9a5.8 5.8 0 0 0 .8 3.3 1.04 1.04 0 0 0 1.6-.9l.4-2.4v-30.9M109.2 168.8v30.9a5.8 5.8 0 0 0 .8 3.3 1.04 1.04 0 0 0 1.6-.9l.4-2.4v-30.9M118.8 168.8v30.9a5.8 5.8 0 0 0 .9 3.3 1.04 1.04 0 0 0 1.6-.9l.3-2.4v-30.9M127.6 168.8v30.9a5.8 5.8 0 0 0 .8 3.3 1.04 1.04 0 0 0 1.6-.9l.4-2.4v-30.9M137.4 171.7v.3h1.4M138.8 171.7v22h-1.4v-21.6"/>
<path d="M200 171.7v.3l6.3-.2 .7 .7v16.1a.91 .91 0 0 1-.9 .9h-.8l.1 1.4 2.5 2.8a2.95 2.95 0 0 0 2.4-.3l.2-.6v-20.8a2.8 2.8 0 0 1 2.8-2.8 2.8 2.8 0 0 1 2.8 2.8v20.8a.91 .91 0 0 0 .9 .9l2-.1 2.2-2.6 .2-1.5h-.9a.91 .91 0 0 1-.9-.9v-15.9a1.17 1.17 0 0 1 1.8-.9l5.2 .2v-.3M204.6 160l.3 .7v3l-.3 .8M222.1 160l-.4 .7v3l.4 .8M29.9 189.5h1.4M137.4 189.5h1.4M210.4 193.3v6.4a5.8 5.8 0 0 1-.9 3.3 1.04 1.04 0 0 1-1.6-.9l-.3-1.9v-6.7M216.3 193.3v6.4a5.8 5.8 0 0 0 .8 3.3 1.04 1.04 0 0 0 1.7-.9l.3-1.9v-6.7"/>
<circle cx="39.7" cy="55.7" r="1.4"/>
<circle cx="39.7" cy="55.7" r=".07"/>
<circle cx="48.4" cy="55.7" r="1.4"/>
<circle cx="48.4" cy="55.7" r=".07"/>
<circle cx="58.1" cy="55.7" r="1.4"/>
<circle cx="58.1" cy="55.7" r=".07"/>
<circle cx="101.9" cy="55.7" r="1.4"/>
<circle cx="101.9" cy="55.7" r=".07"/>
<circle cx="110.6" cy="55.7" r="1.4"/>
<circle cx="110.6" cy="55.7" r=".07"/>
<circle cx="120.2" cy="55.7" r="1.4"/>
<circle cx="120.2" cy="55.7" r=".07"/>
<circle cx="129" cy="55.7" r="1.4"/>
<circle cx="129" cy="55.7" r=".07"/>
<circle cx="39.7" cy="64.4" r="1.4"/>
<circle cx="39.7" cy="64.4" r=".07"/>
<circle cx="48.4" cy="64.4" r="1.4"/>
<circle cx="48.4" cy="64.4" r=".07"/>
<circle cx="58.1" cy="64.4" r="1.4"/>
<circle cx="58.1" cy="64.4" r=".07"/>
<circle cx="101.9" cy="64.4" r="1.4"/>
<circle cx="101.9" cy="64.4" r=".07"/>
<circle cx="110.6" cy="64.4" r="1.4"/>
<circle cx="110.6" cy="64.4" r=".07"/>
<circle cx="120.2" cy="64.4" r="1.4"/>
<circle cx="120.2" cy="64.4" r=".07"/>
<circle cx="129" cy="64.4" r="1.4"/>
<circle cx="129" cy="64.4" r=".07"/>
</g>
<g fill="none" stroke="#000" stroke-width=".3">
<path d="M29.9 58.3h1.4M34.2 55.7h38.1M39.7 50.2v19.7M48.4 50.2v19.7M58.1 50.2v19.7M66.9 50.2v19.7M67.3 55a.85 .85 0 0 0-1.1 .1 .85 .85 0 0 0 0 1.2M96.4 55.7h38M101.9 50.2v19.7M110.6 50.2v19.7M120.2 50.2v19.7M129 50.2v19.7"/>
<path d="M137.4 58.3h1.4M29.9 61.8h1.4M34.2 64.4h38.1M66.2 63.9a.85 .85 0 0 0 0 1.1 .85 .85 0 0 0 1.1 .2M96.4 64.4h38M137.4 61.8h1.4M252.7 72.4h5.5M257.7 76h8M257.7 68.8h8M259.8 72.4h1.6M261.7 64.8v15.2M263 72.4h5.4"/>
<path d="M270 72.4h1.6M273.2 72.4h5.4M280.2 72.4h1.6M283.4 72.4h5.5M290.5 72.4h1.6M293.7 72.4h5.4M300.7 72.4h1.6M303.9 72.4h5.4M310.9 72.4h1.6M314.1 72.4h5.5M321.2 72.4h1.6M324.3 72.4h5.5"/>
<path d="M331.4 72.4h1.6M334.6 72.4h5.4M341.6 72.4h1.6M344.8 72.4h5.5M351.9 72.4h1.5M355 72.4h5.5M357.7 76h8M357.7 68.8h8M361.7 64.8v15.2M362.1 72.4h1.6M365.3 72.4h5.4M29.9 130.5h1.4"/>
<path d="M137.4 130.5h1.4M29.9 172.7h1.4M39.7 168.9v5.5M39.7 176v1.6M39.7 179.2v5.5M48.4 168.8v5.5M48.4 175.9v1.6M48.4 179.1v5.5M58.1 168.7v5.6M58.1 175.9v1.6M58.1 179.1v5.5M66.9 168.7v5.6"/>
<path d="M66.9 175.9v1.6M66.9 179.1v5.5M75.6 168.7v5.6M75.6 175.9v1.6M75.6 179.1v5.5M84.4 168.7v5.6M84.4 175.9v1.6M84.4 179.1v5.5M93.1 168.7v5.6M93.1 175.9v1.6M93.1 179.1v5.5M101.9 168.7v5.6"/>
<path d="M101.9 175.9v1.6M101.9 179.1v5.5M110.6 168.7v5.6M110.6 175.9v1.6M110.6 179.1v5.5M120.2 168.7v5.6M120.2 175.9v1.6M120.2 179.1v5.5M129 168.7v5.6M129 175.9v1.6M129 179.1v5.5M137.4 172.7h1.4"/>
<path d="M209 168.9v6.2M209 176.7v1.6M209 179.9v6.2M217.7 169.1v6.2M217.7 176.9v1.6M29.9 193.4h1.4M29.9 191h1.4M29.9 190.5h1.4M29.9 188.6h1.4M38.3 199.7h2.8M39.7 186.3v1.6M39.7 189.5v5.5"/>
<path d="M39.7 196.6v1.6M39.7 199.7v5.6M47 199.7h2.8M48.4 186.2v1.6M48.4 189.4v5.5M48.4 196.5v1.6M48.4 199.7v5.6M56.7 199.7h2.8M58.1 186.2v1.6M58.1 189.4v5.5M58.1 196.5v1.6M58.1 199.7v5.6"/>
<path d="M65.5 199.7h2.8M66.9 186.2v1.6M66.9 189.4v5.5M66.9 196.5v1.6M66.9 199.7v5.6M74.2 199.7h2.8M75.6 186.2v1.6M75.6 189.4v5.5M75.6 196.5v1.6M75.6 199.7v5.6M83 199.7h2.8M84.4 186.2v1.6"/>
<path d="M84.4 189.4v5.5M84.4 196.5v1.6M84.4 199.7v5.6M91.7 199.7h2.8M93.1 186.2v1.6M93.1 189.4v5.5M93.1 196.5v1.6M93.1 199.7v5.6M100.5 199.7h2.8M101.9 186.2v1.6M101.9 189.4v5.5M101.9 196.5v1.6"/>
<path d="M101.9 199.7v5.6M109.2 199.7h2.8M110.6 186.2v1.6M110.6 189.4v5.5M110.6 196.5v1.6M110.6 199.7v5.6M118.8 199.7h2.8M120.2 186.2v1.6M120.2 189.4v5.5M120.2 196.5v1.6M120.2 199.7v5.6M127.6 199.7h2.8"/>
<path d="M129 186.2v1.6M129 189.4v5.5M129 196.5v1.6M129 199.7v5.6M137.4 193.4h1.4M137.4 191h1.4M137.4 190.5h1.4M137.4 188.6h1.4M207.6 199.7h2.8M209 187.7v1.6M209 190.9v6.2M209 198.7v1.6"/>
<path d="M216.3 199.7h2.8M217.7 180.1v6.1M217.7 187.8v1.6M217.7 191v6.2M217.7 198.8v1.6M38.8 202.6h1.8M47.6 202.6h1.7M57.2 202.6h1.8M66 202.6h1.7M74.7 202.6h1.8M83.5 202.6h1.7M92.2 202.6h1.8"/>
<path d="M101 202.6h1.7M109.7 202.6h1.8M119.4 202.6h1.7M128.1 202.6h1.8M208.1 202.6h1.7M209 201.9v6.3M216.8 202.6h1.8M217.7 202v6.2"/>
<circle cx="39.7" cy="55.7" r=".85"/>
<circle cx="48.4" cy="55.7" r=".85"/>
<circle cx="58.1" cy="55.7" r=".85"/>
<circle cx="101.9" cy="55.7" r=".85"/>
<circle cx="110.6" cy="55.7" r=".85"/>
<circle cx="120.2" cy="55.7" r=".85"/>
<circle cx="129" cy="55.7" r=".85"/>
<circle cx="39.7" cy="64.4" r=".85"/>
<circle cx="48.4" cy="64.4" r=".85"/>
<circle cx="58.1" cy="64.4" r=".85"/>
<circle cx="101.9" cy="64.4" r=".85"/>
<circle cx="110.6" cy="64.4" r=".85"/>
<circle cx="120.2" cy="64.4" r=".85"/>
<circle cx="129" cy="64.4" r=".85"/>
</g>
<text font-size="15" x="108.1" y="16">Customer Information Sheet</text>
<g font-size="6">
<text x="25" y="228">CONNECTOR DETAILS</text>
<text x="20.9" y="234">AND PCB LAYOUT ONLY.</text>
<text x="37.5" y="240">SEE SHEET 5</text>
<text x="19.4" y="246">FOR TAPE STRIP DETAILS.</text>
</g>
<text font-size="5.3" x="331.6" y="181.7">G125-MVXXX05LXP</text>
<g font-size="4.5">
<text x="304.7" y="174.9">ORDER CODE:</text>
<text x="177.1" y="288.5">www.harwin.com</text>
<text x="358.5" y="291">G125-MVXXX05LXP</text>
</g>
<g font-size="4.3">
<text x="352.5" y="274.6">PLUG STRAIGHT THROUGH</text>
<text x="358.3" y="270.2">GECKO LATCH MALE</text>
<text x="347.4" y="278.9">BOARD CONNECTOR ASSEMBLY</text>
</g>
<text font-size="4.2" x="265.4" y="34.5">RECOMMENDED PCB LAYOUT - TOLERANCE = ±0.05</text>
<g font-size="3.8">
<text x="108" y="30">PICK &amp; PLACE CAP</text>
<text x="102.6" y="33.7">CENTRALLY POSITIONED</text>
<text x="305.8" y="44">DIM 'D'</text>
<text x="231.8" y="52">SEE NOTE 3</text>
<text x="306" y="52">DIM 'E'</text>
<text x="375.4" y="59">FULL RAD TYP</text>
<text x="152.9" y="61.3">(3.3)</text>
<text x="165" y="61.3">4.90</text>
<text x="240.9" y="73.6">1.90</text>
<text x="11" y="88.1">CONTACT</text>
<text x="74" y="89">SEE NOTE 4</text>
<text x="385.4" y="86">1.25</text>
<text x="19.3" y="91.9">No. 1</text>
<text x="245.4" y="93.2">1.00</text>
<text x="278.1" y="93.2">1.25</text>
<text x="339.9" y="93.2">0.55 TYP</text>
<text x="136.8" y="96.1">POLARISATION FEATURES</text>
<text x="278.3" y="97">TYP</text>
<text x="78.5" y="108.6">DIM 'A'</text>
<text x="78.5" y="116.6">DIM 'B'</text>
<text x="210.7" y="116.6">6.3</text>
<text x="312.3" y="118">TABLE 1: DIMENSION VARIANTS</text>
<text x="294" y="123">PART No.</text>
<text x="322.7" y="123">DIM 'A'</text>
<text x="337.8" y="123">DIM 'B'</text>
<text x="352.8" y="123">DIM 'C'</text>
<text x="367.7" y="123">DIM 'D'</text>
<text x="382.9" y="123">DIM 'E'</text>
<text x="285.4" y="128">G125-MVX0605LXP</text>
<text x="324.8" y="128">7.70</text>
<text x="339.7" y="128">6.30</text>
<text x="354.7" y="128">4.90</text>
<text x="369.6" y="128">5.00</text>
<text x="384.8" y="128">2.50</text>
<text x="170.9" y="135.7">6.9</text>
<text x="285.6" y="133">G125-MVX1005LXP</text>
<text x="285.8" y="138">G125-MVX1205LXP</text>
<text x="323.8" y="133">10.20</text>
<text x="324.3" y="138">11.45</text>
<text x="338.8" y="138">10.05</text>
<text x="339.7" y="133">8.80</text>
<text x="354.7" y="133">7.40</text>
<text x="354.9" y="138">8.65</text>
<text x="369.8" y="133">7.50</text>
<text x="369.9" y="138">8.75</text>
<text x="384.6" y="133">5.00</text>
<text x="384.9" y="138">6.25</text>
<text x="285.8" y="143">G125-MVX1605LXP</text>
<text x="324" y="143">13.95</text>
<text x="339.1" y="143">12.55</text>
<text x="354.5" y="143">11.15</text>
<text x="369.3" y="143">11.25</text>
<text x="384.9" y="143">8.75</text>
<text x="160.3" y="149.2">6.8</text>
<text x="285.4" y="148">G125-MVX2005LXP</text>
<text x="324" y="148">16.45</text>
<text x="338.9" y="148">15.05</text>
<text x="354" y="148">13.65</text>
<text x="369" y="148">13.75</text>
<text x="384.3" y="148">11.25</text>
<text x="148.8" y="155.8">4.90</text>
<text x="285.5" y="153">G125-MVX2605LXP</text>
<text x="323.5" y="153">20.20</text>
<text x="338.9" y="153">18.80</text>
<text x="353.9" y="153">17.40</text>
<text x="368.9" y="153">17.50</text>
<text x="383.8" y="153">15.00</text>
<text x="285.5" y="158">G125-MVX3405LXP</text>
<text x="323.7" y="158">25.20</text>
<text x="338.6" y="158">23.80</text>
<text x="353.6" y="158">22.40</text>
<text x="368.7" y="158">22.50</text>
<text x="383.4" y="158">20.00</text>
<text x="285.4" y="163">G125-MVX5005LXP</text>
<text x="323.7" y="163">35.20</text>
<text x="338.6" y="163">33.80</text>
<text x="353.6" y="163">32.40</text>
<text x="368.7" y="163">32.50</text>
<text x="383.4" y="163">30.00</text>
<text x="145.7" y="181.9">(DIM 'Y')</text>
<text x="147.2" y="185.6">+ 0.60</text>
<text x="230.7" y="181.8">DIM 'Y'</text>
<text x="245.8" y="188.7">DIM 'X'</text>
<text x="303.4" y="188.6">CONTACT STYLE:</text>
<text x="304.5" y="192.3">3.00MM PC-TAIL = V1</text>
<text x="304.5" y="196.1">4.50MM PC-TAIL = V2</text>
<text x="303.4" y="203.6">TOTAL No. OF CONTACTS:</text>
<text x="193.4" y="205.6">0.40</text>
<text x="194.7" y="209.4">TYP</text>
<text x="303.4" y="207.3">06, 10, 12, 16, 20, 26, 34, 50</text>
<text x="78.5" y="215.5">DIM 'C'</text>
<text x="152.7" y="215.5">(0.20</text>
<text x="226.7" y="215.5">1.25</text>
<text x="303.4" y="214.8">LATCHES:</text>
<text x="152.7" y="219.3">2 POS)</text>
<text x="304.5" y="218.6">NO LATCHES = L0</text>
<text x="201.1" y="224.2">TABLE 2: DIMENSION VARIANTS</text>
<text x="304.5" y="222.3">1.6mm LATCHES = L1</text>
<text x="304.5" y="226.1">2.4mm LATCHES = L2</text>
<text x="191.2" y="230.6">CONTACT</text>
<text x="211.8" y="232.5">DIM 'X'</text>
<text x="229.9" y="230.6">LATCH</text>
<text x="249.8" y="232.5">DIM 'Y'</text>
<text x="194.3" y="234.4">STYLE</text>
<text x="230.3" y="234.4">STYLE</text>
<text x="197.6" y="242.8">V1</text>
<text x="213.6" y="242.8">3.00</text>
<text x="233.4" y="240.3">L0</text>
<text x="233.8" y="245.3">L1</text>
<text x="246.6" y="240.3">NO LATCH</text>
<text x="252" y="245.3">1.70</text>
<text x="233.4" y="250.3">L0</text>
<text x="246.6" y="250.3">NO LATCH</text>
<text x="197.3" y="252.8">V2</text>
<text x="213.7" y="252.8">4.50</text>
<text x="233.5" y="255.3">L2</text>
<text x="251.7" y="255.3">2.50</text>
<text x="9" y="260.8">NOTES:</text>
<text x="9" y="264.5">1. FOR COMPLETE SPECIFICATION, SEE COMPONENT SPECIFICATION C125XX</text>
<text x="12.3" y="268.3">(LATEST ISSUE).</text>
<text x="9" y="272">2. LATCHES SHOWN FOR ILLUSTRATION ONLY. WHEN &quot;L0&quot; IS SPECIFIED IN ORDER</text>
<text x="13.4" y="275.8">CODE NO LATCHES WILL BE FITTED/SUPPLIED.</text>
<text x="9" y="279.5">3. SLOTS NOT REQUIRED WHEN &quot;L0&quot; IS SPECIFIED IN ORDER CODE.</text>
<text x="9" y="283.3">4. PICK AND PLACE CAP LENGTH = 4.3mm ON ALL PART NUMBERS EXCEPT</text>
<text x="13.4" y="287">G125-MVX0605LXP ON THIS PART LENGTH = 3.3mm.</text>
</g>
<g font-size="3">
<text x="224.5" y="22.5">IF IN DOUBT - ASK</text>
<text x="261.5" y="22.5">C</text>
<text x="277.5" y="22.5">NOT TO SCALE</text>
<text x="316" y="22.5">THIRD ANGLE PROJECTION</text>
<text x="373" y="22.5">ALL DIMENSIONS IN mm</text>
<text x="376.2" y="244.5">GS</text>
<text x="385.7" y="244.7">8</text>
<text x="390.9" y="244.6">11.06.25</text>
<text x="406" y="244.6">36148</text>
<text x="373.5" y="249.5">NAME</text>
<text x="384" y="249.5">ISS.</text>
<text x="393.3" y="249.5">DATE</text>
<text x="405.4" y="249.6">CN/CO</text>
<text x="373.5" y="254.5">APPROVED:</text>
<text x="393.4" y="254.8">G.STIRZAKER</text>
<text x="373.5" y="259.5">CHECKED:</text>
<text x="394.5" y="259.4">M.JELLEY</text>
<text x="237.3" y="269.3">TOLERANCES</text>
<text x="310.5" y="269">MATERIAL &amp; FINISH:</text>
<text x="344.5" y="269">TITLE:</text>
<text x="373.5" y="264.5">DRAWN:</text>
<text x="393.3" y="264.6">S.FLOWER</text>
<text x="238.7" y="273.8">X. =</text>
<text x="247.3" y="273.8">1mm</text>
<text x="234.9" y="279.8">X.XX =</text>
<text x="236.2" y="276.8">X.X =</text>
<text x="246.5" y="276.8">0.50mm</text>
<text x="247" y="279.8">0.20mm</text>
<text x="233.8" y="282.8">X.XXX =</text>
<text x="236.7" y="287.3">ANGLES =</text>
<text x="247.6" y="282.8">0.01mm</text>
<text x="253.8" y="287.3">5</text>
<text x="344.5" y="284">DRAWING NUMBER:</text>
<text x="408.5" y="287.5">4</text>
<text x="409" y="284.1">SHT</text>
<text x="235.2" y="291.8">UNLESS STATED</text>
<text x="410" y="289.8">OF</text>
<text x="413.3" y="292">5</text>
</g>
<text font-size="2.7" x="320.1" y="279.4">SEE NOTE 1</text>
<g font-size="2.6">
<text x="270" y="268.9">THIS DRAWING AND ANY</text>
<text x="266.2" y="274">MATTER SET OUT HEREON ARE</text>
<text x="266.2" y="271.4">INFORMATION OR DESCRIPTIVE</text>
<text x="263.7" y="279.1">PROPERTY OF THE HARWIN GROUP</text>
<text x="265.8" y="276.5">CONFIDENTIAL AND COPYRIGHT</text>
<text x="266.2" y="281.6">AND MUST NOT BE DISCLOSED,</text>
<text x="261.6" y="286.7">MANUFACTURING, TENDERING OR FOR</text>
<text x="266.1" y="284.2">LOANED, COPIED OR USED FOR</text>
<text x="261.8" y="289.3">ANY OTHER PURPOSE WITHOUT THEIR</text>
<text x="271.6" y="291.8">WRITTEN PERMISSION.</text>
</g>
</svg>
